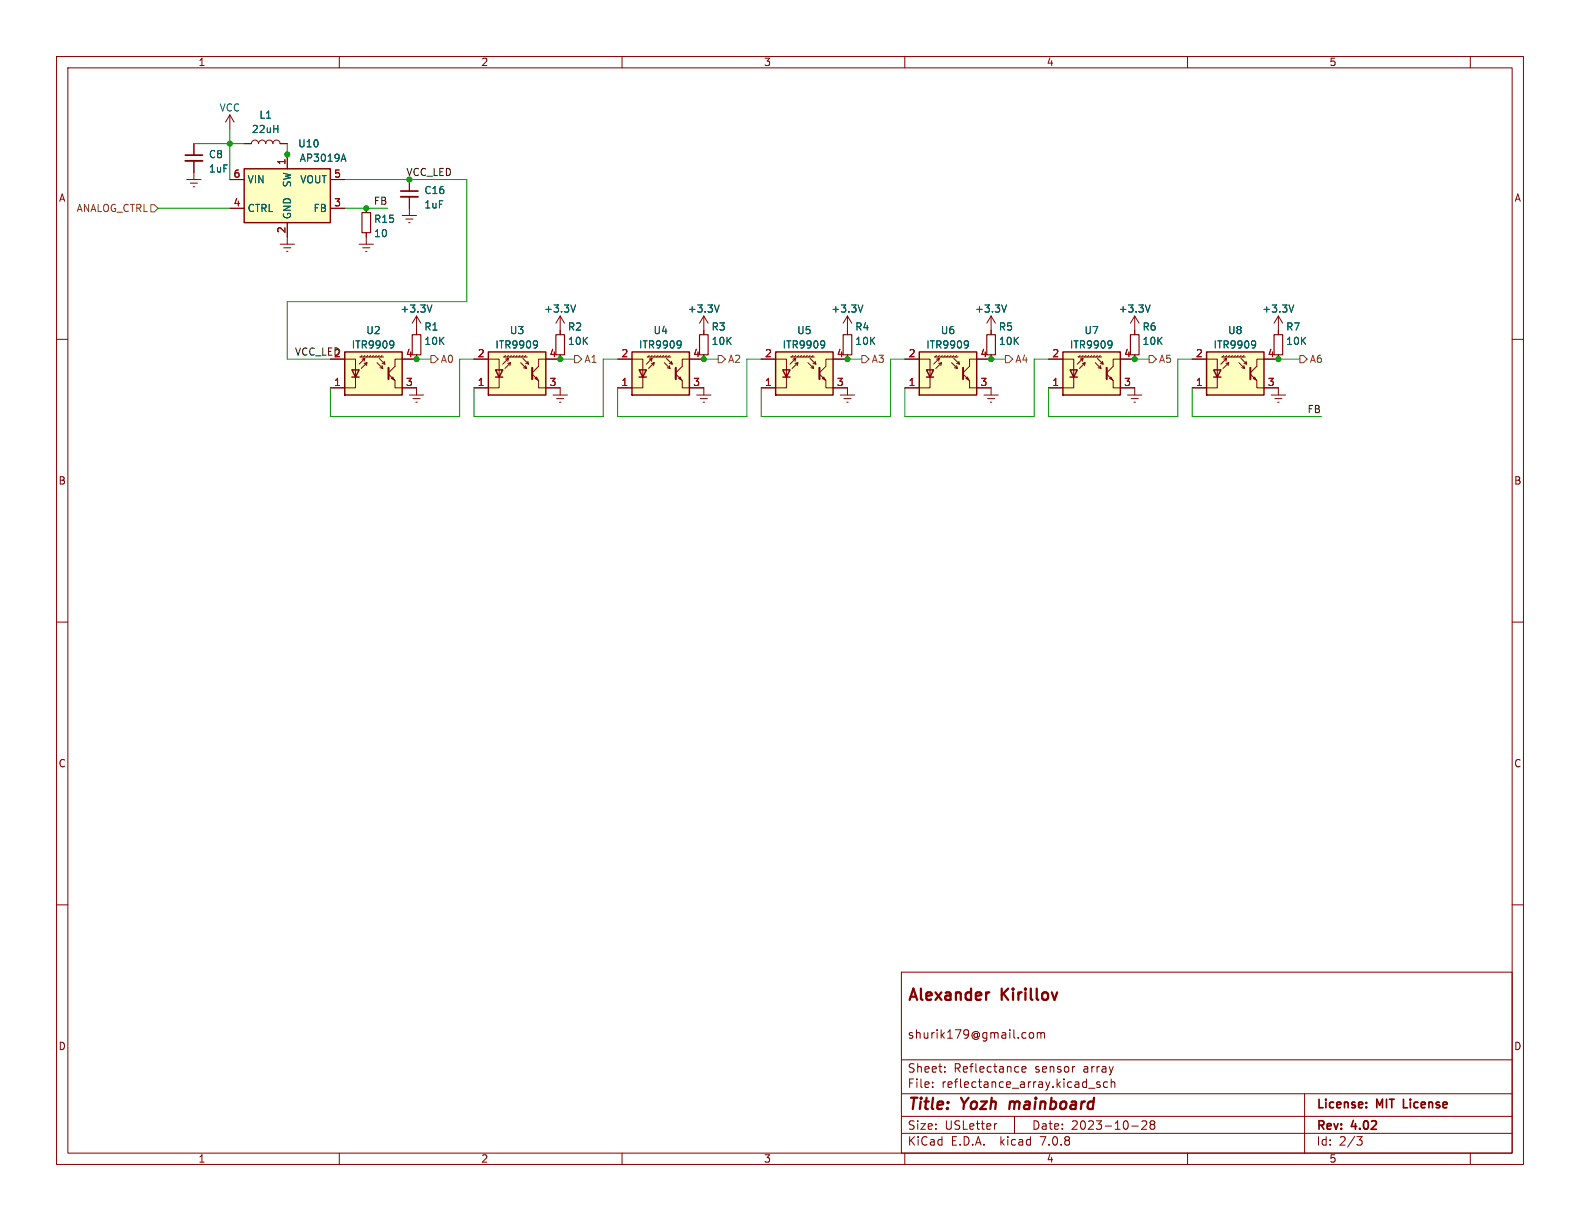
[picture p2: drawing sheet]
<svg xmlns="http://www.w3.org/2000/svg" width="279mm" height="216mm" viewBox="0 0 279 216" stroke-linecap="round" stroke-linejoin="round" font-family="sans-serif">
<g fill="none" stroke="#840000" stroke-width=".18">
<path d="M10 10h259.4v195.9h-259.4zM12 12h255.4v191.9h-255.4zM60 10v2M110 10v2M160 10v2M210 10v2M260 10v2M10 60h2M267.4 60h2M10 110h2M267.4 110h2M10 160h2"/>
<path d="M267.4 160h2M159.4 171.9h108v32h-108zM159.4 197.4h108M159.4 193.4h108M159.4 187.4h108M164.9 192.1v.2M164.9 191.4v.1M167.1 189.4v.2M167.1 188.7v.1M176.3 198.7l-.3 .1M179.4 197.4v3M180.7 189.1l.7-.2v-.2l-.5-.1-.2 .2 .1 .7h.6"/>
<path d="M182.1 182.7l.4-.1 .3 .3v.4l-.3 .3-.4-.1-.1-.2v-.4zM183.4 182.7l.5-.1 .2 .2M183.4 182.6v1M184.1 182.8l.2-.2 .3 .1 .1 .9M184.1 182.8v.8M189.9 188.6h.2M192.5 192.4h1.1M194.5 191.4l-.4-.1-.2 .2 .1 .2 .5 .2v.3h-.6M195.9 191.4l-.5-.1-.3 .3v.4l.2 .2h.6M196.5 191.4l.2-.1 .4 .1v.9M196.5 190.8v1.5M200.1 199.1h1.2"/>
<path d="M201.9 198.3l.6-.1 .2 .1 .1 .3-.9 1.1h.9M203.6 198.8l-.2-.3 .2-.3 .5 .1 .1 .2-.3 .3M203.6 198.8l-.2 .3v.3l.2 .3 .5-.1 .1-.2-.1-.4-.2-.2M203.6 198.8h.3M230.7 193.4v10.5M60 203.9v2M110 203.9v2M159.4 200.4h108M160 203.9v2M210 203.9v2M239.9 201h1l-.5 .6 .4 .1 .1 .5-.3 .3h-.4M260 203.9v2"/>
</g>
<path d="M174.8 175.5h.1M178.6 194.8l-.1 1.3" fill="none" stroke="#840000" stroke-width=".4"/>
<path d="M248.2 194.4v1.5h.7" fill="none" stroke="#840000" stroke-width=".3"/>
<path d="M61 62.2h10.1v7.7h-10.1z" fill="#ffffc2"/>
<path d="M43.2 29.8h15.2v9.6h-15.2zM61 62.2h10.1v7.7h-10.1zM62.2 65.4h1.3l-.6 1.3zM62.2 66.7h1.3" fill="none" stroke="#840000" stroke-width=".25"/>
<g fill="none" stroke="#840000" stroke-width=".18">
<path d="M33 31.8h2.6M33.7 32.4h1.2M34.2 33h.2M34.3 30.5v1.3M40.6 31.8h2.6M40.6 36.8h2.6M50.8 27.3v2.5M50.8 39.4v2.5M58.4 31.8h2.6M58.4 36.8h2.6M58.4 63.5h4.5v5.1h-4.5M63.6 63.1h4.2"/>
<path d="M64 63.5l.5-.1-1 1M64 62.9l-.2 .2M64.4 64.3l.5-.2-1 1.1M64.5 62.9l-.2 .2M64.5 63.4l-.1 .5M64.9 64.1l-.1 .5M65 62.9l-.2 .2M65.5 62.9l-.2 .2M66 62.9l-.2 .2M66.5 62.9l-.2 .2M66.7 64.1l1 1.1-.1-.6M67.1 63.4l1 1-.2-.5"/>
<path d="M67.1 62.9l-.3 .2M67.2 65l.5 .2M67.6 62.9l-.3 .2M67.6 64.3l.5 .1M68.7 66.2l1.1 1.1v1.3h3.9M69.2 66.9l.3-.2 .2 .5zM73.7 63.5h-3.9v1.3l-1.1 1.1"/>
</g>
<path d="M68.7 65v2.1" fill="none" stroke="#840000" stroke-width=".36"/>
<path d="M60.4 28.2h.7M60.7 27.2l.5 1.3M69.4 60.3l.2 .1a1.03 1.03 0 0 1-.2 1.1M69.6 60.8l-.2 .3" fill="none" stroke="#006464" stroke-width=".18"/>
<path d="M43.2 29.8h15.2v9.6h-15.2z" fill="#ffffc2" stroke="#ffffc2" stroke-width=".18"/>
<path d="M137.2 62.2h10.1v7.7h-10.1z" fill="#ffffc2"/>
<path d="M137.2 62.2h10.1v7.7h-10.1zM138.4 65.4h1.3l-.6 1.3zM138.4 66.7h1.3" fill="none" stroke="#840000" stroke-width=".25"/>
<g fill="none" stroke="#840000" stroke-width=".18">
<path d="M40.6 20.3l-.7 1.3M40.6 20.3v2.6M40.6 20.3l.8 1.3M43.2 25.4h1.2a.64 .64 0 0 1 .7-.6 .64 .64 0 0 1 .6 .6 .64 .64 0 0 1 .7-.6 .64 .64 0 0 1 .6 .6 .64 .64 0 0 1 .6-.6 .64 .64 0 0 1 .7 .6 .64 .64 0 0 1 .6-.6 .64 .64 0 0 1 .6 .6h1.3M64.8 36.8v.8M71.1 38.1h2.6M71.8 38.7h1.2M72.3 39.4h.2M72.4 31.8v2M72.4 34.8v3.3M49.5 43.2h2.6M50.2 43.8h1.2"/>
<path d="M50.7 44.5h.2M50.8 41.9v1.3M63.5 43.2h2.5M64.1 43.8h1.3M64.6 44.5h.3M64.8 41.1v2.1M149.9 55.9v3.3M149.9 55.9l-.8 1.3M149.9 55.9l.7 1.3M200.7 55.9l-.8 1.3M200.7 55.9v2.5M200.7 55.9l.7 1.3"/>
<path d="M123.2 69.9h2.5M123.8 70.5h1.3M124.3 71.1h.3M124.5 68.6v1.3M134.6 63.5h4.5v5.1h-4.5M139.8 63.1h4.2M140.2 63.5l.5-.1-1 1M140.2 62.9l-.2 .2M140.6 64.3l.5-.2-1 1.1M140.7 62.9l-.2 .2M140.7 63.4l-.1 .5M141.1 64.1l-.1 .5"/>
<path d="M141.2 62.9l-.2 .2M141.7 62.9l-.2 .2M142.2 62.9l-.2 .2M142.7 62.9l-.2 .2M142.9 64.1l1 1.1-.1-.6M143.3 63.4l1 1-.2-.5M143.3 62.9l-.3 .2M143.4 65l.5 .2M143.8 62.9l-.3 .2M143.8 64.3l.5 .1M144.9 66.2l1.1 1.1v1.3h3.9v1.3M145.4 66.9l.3-.2 .2 .5z"/>
<path d="M148.6 69.9h2.5M149.2 70.5h1.3M149.7 71.1h.3M149.9 62.7v.8h-3.9v1.3l-1.1 1.1"/>
</g>
<path d="M144.9 65v2.1" fill="none" stroke="#840000" stroke-width=".36"/>
<path d="M152.6 53.9l-.4 1.3M203.4 53.9l-.4 1.3M145.6 60.3l.2 .1a1.03 1.03 0 0 1-.2 1.1M145.8 60.8l-.2 .3" fill="none" stroke="#006464" stroke-width=".18"/>
<path d="M64 37.6h1.5v3.5h-1.5zM149.1 59.2h1.5v3.5h-1.5z" fill="none" stroke="#840000" stroke-width=".2"/>
<path d="M70.9 34.8h3" fill="none" stroke="#840000" stroke-width=".33"/>
<path d="M70.9 33.8h3" fill="none" stroke="#840000" stroke-width=".3"/>
<path d="M111.8 62.2h10.1v7.7h-10.1z" fill="#ffffc2"/>
<path d="M111.8 62.2h10.1v7.7h-10.1zM113 65.4h1.3l-.6 1.3zM113 66.7h1.3" fill="none" stroke="#840000" stroke-width=".25"/>
<g fill="none" stroke="#840000" stroke-width=".18">
<path d="M175.3 58.4v.8M200.7 58.4v.8M226.1 55.9v3.3M226.1 55.9l-.8 1.3M226.1 55.9l.7 1.3M109.2 63.5h4.5v5.1h-4.5M114.4 63.1h4.2M114.8 63.5l.5-.1-1 1M114.8 62.9l-.2 .2M115.2 64.3l.5-.2-1 1.1M115.3 62.9l-.2 .2M115.3 63.4l-.1 .5"/>
<path d="M115.7 64.1l-.1 .5M115.8 62.9l-.2 .2M116.3 62.9l-.2 .2M116.8 62.9l-.2 .2M117.3 62.9l-.2 .2M117.5 64.1l1 1.1-.1-.6M117.9 63.4l1 1-.2-.5M117.9 62.9l-.3 .2M118 65l.5 .2M118.4 62.9l-.3 .2M118.4 64.3l.5 .1M119.5 66.2l1.1 1.1v1.3h3.9"/>
<path d="M120 66.9l.3-.2 .2 .5zM124.5 63.5h-3.9v1.3l-1.1 1.1M174 69.9h2.5M174.6 70.5h1.3M175.1 71.1h.3M175.3 62.7v.8M175.3 68.6v1.3M200.7 62.7v.8M226.1 62.7v.8"/>
</g>
<path d="M119.5 65v2.1" fill="none" stroke="#840000" stroke-width=".36"/>
<path d="M228.8 53.9l-.4 1.3M120.2 60.3l.2 .1a1.03 1.03 0 0 1-.2 1.1M120.4 60.8l-.2 .3" fill="none" stroke="#006464" stroke-width=".18"/>
<path d="M174.5 59.2h1.5v3.5h-1.5zM199.9 59.2h1.5v3.5h-1.5zM225.3 59.2h1.5v3.5h-1.5z" fill="none" stroke="#840000" stroke-width=".2"/>
<path d="M162.6 62.2h10.1v7.7h-10.1z" fill="#ffffc2"/>
<path d="M162.6 62.2h10.1v7.7h-10.1zM163.8 65.4h1.3l-.6 1.3zM163.8 66.7h1.3" fill="none" stroke="#840000" stroke-width=".25"/>
<g fill="none" stroke="#840000" stroke-width=".18">
<path d="M124.5 55.9l-.8 1.3M124.5 55.9v3.3M124.5 55.9l.7 1.3M175.3 55.9l-.8 1.3M175.3 55.9v2.5M175.3 55.9l.7 1.3M124.5 62.7v.8M160 63.5h4.5v5.1h-4.5M165.2 63.1h4.2M165.6 63.5l.5-.1-1 1M165.6 62.9l-.2 .2M166 64.3l.5-.2-1 1.1"/>
<path d="M166.1 62.9l-.2 .2M166.1 63.4l-.1 .5M166.5 64.1l-.1 .5M166.6 62.9l-.2 .2M167.1 62.9l-.2 .2M167.6 62.9l-.2 .2M168.1 62.9l-.2 .2M168.3 64.1l1 1.1-.1-.6M168.7 63.4l1 1-.2-.5M168.7 62.9l-.3 .2M168.8 65l.5 .2M169.2 62.9l-.3 .2"/>
<path d="M169.2 64.3l.5 .1M170.3 66.2l1.1 1.1v1.3h3.9M170.8 66.9l.3-.2 .2 .5zM175.3 63.5h-3.9v1.3l-1.1 1.1M224.8 69.9h2.5M225.4 70.5h1.3M225.9 71.1h.3M226.1 68.6v1.3"/>
</g>
<path d="M170.3 65v2.1" fill="none" stroke="#840000" stroke-width=".36"/>
<path d="M127.2 53.9l-.4 1.3M178 53.9l-.4 1.3M171 60.3l.2 .1a1.03 1.03 0 0 1-.2 1.1M171.2 60.8l-.2 .3" fill="none" stroke="#006464" stroke-width=".18"/>
<path d="M123.7 59.2h1.5v3.5h-1.5z" fill="none" stroke="#840000" stroke-width=".2"/>
<path d="M213.4 62.2h10.1v7.7h-10.1z" fill="#ffffc2"/>
<path d="M213.4 62.2h10.1v7.7h-10.1zM214.6 65.4h1.3l-.6 1.3zM214.6 66.7h1.3" fill="none" stroke="#840000" stroke-width=".25"/>
<g fill="none" stroke="#840000" stroke-width=".18">
<path d="M199.4 69.9h2.5M200 70.5h1.3M200.5 71.1h.3M200.7 68.6v1.3M210.8 63.5h4.5v5.1h-4.5M216 63.1h4.2M216.4 63.5l.5-.1-1 1M216.4 62.9l-.2 .2M216.8 64.3l.5-.2-1 1.1M216.9 62.9l-.2 .2M216.9 63.4l-.1 .5M217.3 64.1l-.1 .5"/>
<path d="M217.4 62.9l-.2 .2M217.9 62.9l-.2 .2M218.4 62.9l-.2 .2M218.9 62.9l-.2 .2M219.1 64.1l1 1.1-.1-.6M219.5 63.4l1 1-.2-.5M219.5 62.9l-.3 .2M219.6 65l.5 .2M220 62.9l-.3 .2M220 64.3l.5 .1M221.1 66.2l1.1 1.1v1.3h3.9M221.6 66.9l.3-.2 .2 .5z"/>
<path d="M226.1 63.5h-3.9v1.3l-1.1 1.1"/>
</g>
<path d="M221.1 65v2.1" fill="none" stroke="#840000" stroke-width=".36"/>
<path d="M221.8 60.3l.2 .1a1.03 1.03 0 0 1-.2 1.1M222 60.8l-.2 .3" fill="none" stroke="#006464" stroke-width=".18"/>
<path d="M188 62.2h10.1v7.7h-10.1z" fill="#ffffc2"/>
<path d="M188 62.2h10.1v7.7h-10.1zM189.2 65.4h1.3l-.6 1.3zM189.2 66.7h1.3" fill="none" stroke="#840000" stroke-width=".25"/>
<g fill="none" stroke="#840000" stroke-width=".18">
<path d="M34.3 25.4v2M34.3 28.4v2.1M73.7 55.9v3.3M73.7 55.9l-.8 1.3M73.7 55.9l.7 1.3M99.1 55.9v3.3M99.1 55.9l-.8 1.3M99.1 55.9l.7 1.3M72.4 69.9h2.5M73 70.5h1.3M73.5 71.1h.3M73.7 62.7v.8"/>
<path d="M73.7 68.6v1.3M97.8 69.9h2.5M98.4 70.5h1.3M98.9 71.1h.3M99.1 62.7v.8M99.1 68.6v1.3M185.4 63.5h4.5v5.1h-4.5M190.6 63.1h4.2M191 63.5l.5-.1-1 1M191 62.9l-.2 .2M191.4 64.3l.5-.2-1 1.1M191.5 62.9l-.2 .2"/>
<path d="M191.5 63.4l-.1 .5M191.9 64.1l-.1 .5M192 62.9l-.2 .2M192.5 62.9l-.2 .2M193 62.9l-.2 .2M193.5 62.9l-.2 .2M193.7 64.1l1 1.1-.1-.6M194.1 63.4l1 1-.2-.5M194.1 62.9l-.3 .2M194.2 65l.5 .2M194.6 62.9l-.3 .2M194.6 64.3l.5 .1"/>
<path d="M195.7 66.2l1.1 1.1v1.3h3.9M196.2 66.9l.3-.2 .2 .5zM200.7 63.5h-3.9v1.3l-1.1 1.1"/>
</g>
<path d="M195.7 65v2.1" fill="none" stroke="#840000" stroke-width=".36"/>
<path d="M76.4 53.9l-.4 1.3M101.8 53.9l-.4 1.3M196.4 60.3l.2 .1a1.03 1.03 0 0 1-.2 1.1M196.6 60.8l-.2 .3" fill="none" stroke="#006464" stroke-width=".18"/>
<path d="M32.8 28.4h3" fill="none" stroke="#840000" stroke-width=".33"/>
<path d="M32.8 27.4h3" fill="none" stroke="#840000" stroke-width=".3"/>
<path d="M72.9 59.2h1.5v3.5h-1.5zM98.3 59.2h1.5v3.5h-1.5z" fill="none" stroke="#840000" stroke-width=".2"/>
<path d="M86.4 62.2h10.1v7.7h-10.1z" fill="#ffffc2"/>
<path d="M86.4 62.2h10.1v7.7h-10.1zM87.6 65.4h1.3l-.6 1.3zM87.6 66.7h1.3" fill="none" stroke="#840000" stroke-width=".25"/>
<g fill="none" stroke="#840000" stroke-width=".18">
<path d="M34.3 25.4v2M34.3 28.4v2.1M40.6 36.8h2.6M40.6 31.8h2.6M43.2 25.4h1.2M49.5 25.4h1.3M50.8 27.3v2.5M50.8 39.4v2.5M58.4 36.8h2.6M58.4 31.8h2.6M64.8 36.8v.8M72.4 31.8v2"/>
<path d="M72.4 34.8v2M64.8 41.1v.8M73.7 58.4v.8M99.1 58.4v.8M124.5 58.4v.8M149.9 58.4v.8M175.3 58.4v.8M200.7 58.4v.8M226.1 58.4v.8M58.4 68.6h2.6M58.4 63.5h2.6M71.1 68.6h2.6"/>
<path d="M73.7 62.7v.8h-2.6M83.8 63.5h4.5v5.1h-4.5M89 63.1h4.2M89.4 63.5l.5-.1-1 1M89.4 62.9l-.2 .2M89.8 64.3l.5-.2-1 1.1M89.9 62.9l-.2 .2M89.9 63.4l-.1 .5M90.3 64.1l-.1 .5M90.4 62.9l-.2 .2M90.9 62.9l-.2 .2M91.4 62.9l-.2 .2"/>
<path d="M91.9 62.9l-.2 .2M92.1 64.1l1 1.1-.1-.6M92.5 63.4l1 1-.2-.5M92.5 62.9l-.3 .2M92.6 65l.5 .2M93 62.9l-.3 .2M93 64.3l.5 .1M94.1 66.2l1.1 1.1v1.3h3.9M94.6 66.9l.3-.2 .2 .5zM99.1 62.7v.8h-3.9v1.3l-1.1 1.1M109.2 68.6h2.6M109.2 63.5h2.6"/>
<path d="M121.9 68.6h2.6M124.5 62.7v.8h-2.6M134.6 68.6h2.6M134.6 63.5h2.6M147.3 68.6h2.6M149.9 62.7v.8h-2.6M160 68.6h2.6M160 63.5h2.6M172.7 68.6h2.6M175.3 62.7v.8h-2.6M185.4 68.6h2.6M185.4 63.5h2.6"/>
<path d="M198.1 68.6h2.6M200.7 62.7v.8h-2.6M210.8 68.6h2.6M210.8 63.5h2.6M223.5 68.6h2.6M226.1 62.7v.8h-2.6"/>
</g>
<path d="M94.1 65v2.1" fill="none" stroke="#840000" stroke-width=".36"/>
<g fill="none" stroke="#006464" stroke-width=".18">
<path d="M60.4 28.2h.7M60.7 27.2l.5 1.3M76.4 53.9l-.4 1.3M101.8 53.9l-.4 1.3M127.2 53.9l-.4 1.3M152.6 53.9l-.4 1.3M178 53.9l-.4 1.3M203.4 53.9l-.4 1.3M228.8 53.9l-.4 1.3M69.4 60.3l.2 .1a1.03 1.03 0 0 1-.2 1.1M69.6 60.8l-.2 .3M94.8 60.3l.2 .1a1.03 1.03 0 0 1-.2 1.1"/>
<path d="M95 60.8l-.2 .3M120.2 60.3l.2 .1a1.03 1.03 0 0 1-.2 1.1M120.4 60.8l-.2 .3M145.6 60.3l.2 .1a1.03 1.03 0 0 1-.2 1.1M145.8 60.8l-.2 .3M171 60.3l.2 .1a1.03 1.03 0 0 1-.2 1.1M171.2 60.8l-.2 .3M196.4 60.3l.2 .1a1.03 1.03 0 0 1-.2 1.1M196.6 60.8l-.2 .3M221.8 60.3l.2 .1a1.03 1.03 0 0 1-.2 1.1M222 60.8l-.2 .3"/>
</g>
<path d="M26.7 36.2h.6l.6 .6-.6 .7h-.6zM76.2 62.9h.6l.7 .6-.7 .6h-.6zM101.6 62.9h.6l.7 .6-.7 .6h-.6zM127 62.9h.6l.7 .6-.7 .6h-.6zM152.4 62.9h.6l.7 .6-.7 .6h-.6zM177.8 62.9h.6l.7 .6-.7 .6h-.6zM203.2 62.9h.6l.7 .6-.7 .6h-.6zM229.9 62.9h.6l.6 .6-.6 .6h-.6z" fill="none" stroke="#725600" stroke-width=".18"/>
<g fill="none" stroke="#009600" stroke-width=".18">
<path d="M27.9 36.8h12.7M34.3 25.4h8.9M40.6 22.9v8.9M50.8 25.4v2.5M61 31.8h21.5v21.5h-31.7v10.2h7.6M61 36.8h7.6M73.7 63.5h2.5M83.8 63.5h-2.5v10.2h-22.9v-5.1M99.1 63.5h2.5M109.2 63.5h-2.5v10.2h-22.9v-5.1M124.5 63.5h2.5M134.6 63.5h-2.5v10.2h-22.9v-5.1"/>
<path d="M149.9 63.5h2.5M160 63.5h-2.5v10.2h-22.9v-5.1M175.3 63.5h2.5M185.4 63.5h-2.5v10.2h-22.9v-5.1M200.7 63.5h2.5M210.8 63.5h-2.5v10.2h-22.9v-5.1M210.8 68.6v5.1h22.9M226.1 63.5h3.8"/>
</g>
<g fill="#009600" stroke="#009600" stroke-width=".18">
<circle cx="149.9" cy="63.5" r=".46"/>
<circle cx="175.3" cy="63.5" r=".46"/>
<circle cx="124.5" cy="63.5" r=".46"/>
<circle cx="99.1" cy="63.5" r=".46"/>
<circle cx="73.7" cy="63.5" r=".46"/>
<circle cx="226.1" cy="63.5" r=".46"/>
<circle cx="200.7" cy="63.5" r=".46"/>
<circle cx="64.8" cy="36.8" r=".46"/>
<circle cx="72.4" cy="31.8" r=".46"/>
<circle cx="50.8" cy="27.3" r=".46"/>
<circle cx="40.6" cy="25.4" r=".46"/>
</g>
<g font-size="2.8" fill="#840000">
<text x="160.4" y="177.5">Alexander</text>
<text x="177.2" y="177.5">Kirillov</text>
<text x="160.4" y="196.8">Title:</text>
<text x="170.1" y="196.8">Yozh</text>
<text x="179.3" y="196.8">mainboard</text>
</g>
<g font-size="2.1" fill="#840000">
<text x="160.4" y="183.9">shurik179@gmail.com</text>
<text x="160.4" y="189.9">Sheet:</text>
<text x="168.6" y="189.9">Reflectance</text>
<text x="183.1" y="189.9">sensor</text>
<text x="191.7" y="189.9">array</text>
<text x="160.4" y="192.6">File:</text>
<text x="166.5" y="192.6">reflectance_array.kicad_sch</text>
<text x="232.7" y="196.4">License:</text>
<text x="243.5" y="196.4">MIT</text>
<text x="248.8" y="196.4">License</text>
<text x="160.4" y="202.8">KiCad</text>
<text x="160.4" y="200">Size:</text>
<text x="167.1" y="200">USLetter</text>
<text x="168.1" y="202.8">E.D.A.</text>
<text x="177" y="202.8">kicad</text>
<text x="182.4" y="200">Date:</text>
<text x="184.2" y="202.8">7.0.8</text>
<text x="189.4" y="200">2023-10-28</text>
<text x="232.7" y="200.2">Rev:</text>
<text x="232.7" y="202.8">Id:</text>
<text x="236.8" y="202.8">2/3</text>
<text x="239.1" y="200.2">4.02</text>
</g>
<g font-size="1.8" fill="#840000">
<text x="35" y="11.9">1</text>
<text x="85" y="11.9">2</text>
<text x="135" y="11.9">3</text>
<text x="185" y="11.9">4</text>
<text x="235" y="11.9">5</text>
<text x="10.3" y="35.9">A</text>
<text x="267.7" y="35.9">A</text>
<text x="10.3" y="85.9">B</text>
<text x="267.7" y="85.9">B</text>
<text x="10.3" y="135.9">C</text>
<text x="267.7" y="135.9">C</text>
<text x="10.3" y="185.9">D</text>
<text x="267.7" y="185.9">D</text>
<text x="35" y="205.8">1</text>
<text x="85" y="205.8">2</text>
<text x="135" y="205.8">3</text>
<text x="185" y="205.8">4</text>
<text x="235" y="205.8">5</text>
</g>
<g font-size="1.8" fill="#006464">
<text x="38.7" y="19.9">VCC</text>
<text x="44.4" y="23.7">22uH</text>
<text x="45.8" y="21.2">L1</text>
<text x="36.8" y="28.2">C8</text>
<text x="52.6" y="26.3">U10</text>
<text x="52.9" y="28.8">AP3019A</text>
<text x="36.8" y="30.7">1uF</text>
<text x="43.7" y="32.6">VIN</text>
<text x="51.7" y="33.2" transform="rotate(-90 51.7 33.2)">SW</text>
<text x="53" y="32.6">VOUT</text>
<text x="74.9" y="34.5">C16</text>
<text x="43.7" y="37.7">CTRL</text>
<text x="51.7" y="38.9" transform="rotate(-90 51.7 38.9)">GND</text>
<text x="55.4" y="37.7">FB</text>
<text x="66" y="39.6">R15</text>
<text x="74.9" y="37.1">1uF</text>
<text x="66" y="42.1">10</text>
<text x="64.7" y="59.3">U2</text>
<text x="70.7" y="55.5">+3.3V</text>
<text x="74.9" y="58.6">R1</text>
<text x="90.1" y="59.3">U3</text>
<text x="96.1" y="55.5">+3.3V</text>
<text x="100.3" y="58.6">R2</text>
<text x="115.5" y="59.3">U4</text>
<text x="121.5" y="55.5">+3.3V</text>
<text x="125.7" y="58.6">R3</text>
<text x="140.9" y="59.3">U5</text>
<text x="146.9" y="55.5">+3.3V</text>
<text x="151.1" y="58.6">R4</text>
<text x="166.3" y="59.3">U6</text>
<text x="172.3" y="55.5">+3.3V</text>
<text x="176.5" y="58.6">R5</text>
<text x="191.7" y="59.3">U7</text>
<text x="197.7" y="55.5">+3.3V</text>
<text x="201.9" y="58.6">R6</text>
<text x="217.1" y="59.3">U8</text>
<text x="223.1" y="55.5">+3.3V</text>
<text x="227.3" y="58.6">R7</text>
<text x="62.1" y="61.8">ITR9909</text>
<text x="74.9" y="61.2">10K</text>
<text x="87.5" y="61.8">ITR9909</text>
<text x="100.3" y="61.2">10K</text>
<text x="112.9" y="61.8">ITR9909</text>
<text x="125.7" y="61.2">10K</text>
<text x="138.3" y="61.8">ITR9909</text>
<text x="151.1" y="61.2">10K</text>
<text x="163.7" y="61.8">ITR9909</text>
<text x="176.5" y="61.2">10K</text>
<text x="189.1" y="61.8">ITR9909</text>
<text x="201.9" y="61.2">10K</text>
<text x="214.5" y="61.8">ITR9909</text>
<text x="227.3" y="61.2">10K</text>
</g>
<g font-size="1.8" fill="#a90000">
<text x="50.5" y="29.3" transform="rotate(-90 50.5 29.3)">1</text>
<text x="41.2" y="31.5">6</text>
<text x="59" y="31.5">5</text>
<text x="41.2" y="36.6">4</text>
<text x="50.5" y="41.3" transform="rotate(-90 50.5 41.3)">2</text>
<text x="59" y="36.6">3</text>
<text x="59" y="63.2">2</text>
<text x="71.7" y="63.2">4</text>
<text x="84.4" y="63.2">2</text>
<text x="97.1" y="63.2">4</text>
<text x="109.8" y="63.2">2</text>
<text x="122.5" y="63.2">4</text>
<text x="135.2" y="63.2">2</text>
<text x="147.9" y="63.2">4</text>
<text x="160.6" y="63.2">2</text>
<text x="173.3" y="63.2">4</text>
<text x="186" y="63.2">2</text>
<text x="198.7" y="63.2">4</text>
<text x="211.4" y="63.2">2</text>
<text x="224.1" y="63.2">4</text>
<text x="59" y="68.3">1</text>
<text x="71.7" y="68.3">3</text>
<text x="84.4" y="68.3">1</text>
<text x="97.1" y="68.3">3</text>
<text x="109.8" y="68.3">1</text>
<text x="122.5" y="68.3">3</text>
<text x="135.2" y="68.3">1</text>
<text x="147.9" y="68.3">3</text>
<text x="160.6" y="68.3">1</text>
<text x="173.3" y="68.3">3</text>
<text x="186" y="68.3">1</text>
<text x="198.7" y="68.3">3</text>
<text x="211.4" y="68.3">1</text>
<text x="224.1" y="68.3">3</text>
</g>
<g font-size="1.8" fill="#0f0f0f">
<text x="71.8" y="31.2">VCC_LED</text>
<text x="66" y="36.3">FB</text>
<text x="52.1" y="63">VCC_LED</text>
<text x="231.1" y="73.1">FB</text>
</g>
<g font-size="1.8" fill="#725600">
<text x="13.4" y="37.7">ANALOG_CTRL</text>
<text x="77.9" y="64.4">A0</text>
<text x="103.3" y="64.4">A1</text>
<text x="128.7" y="64.4">A2</text>
<text x="154.1" y="64.4">A3</text>
<text x="179.5" y="64.4">A4</text>
<text x="204.9" y="64.4">A5</text>
<text x="231.5" y="64.4">A6</text>
</g>
</svg>
